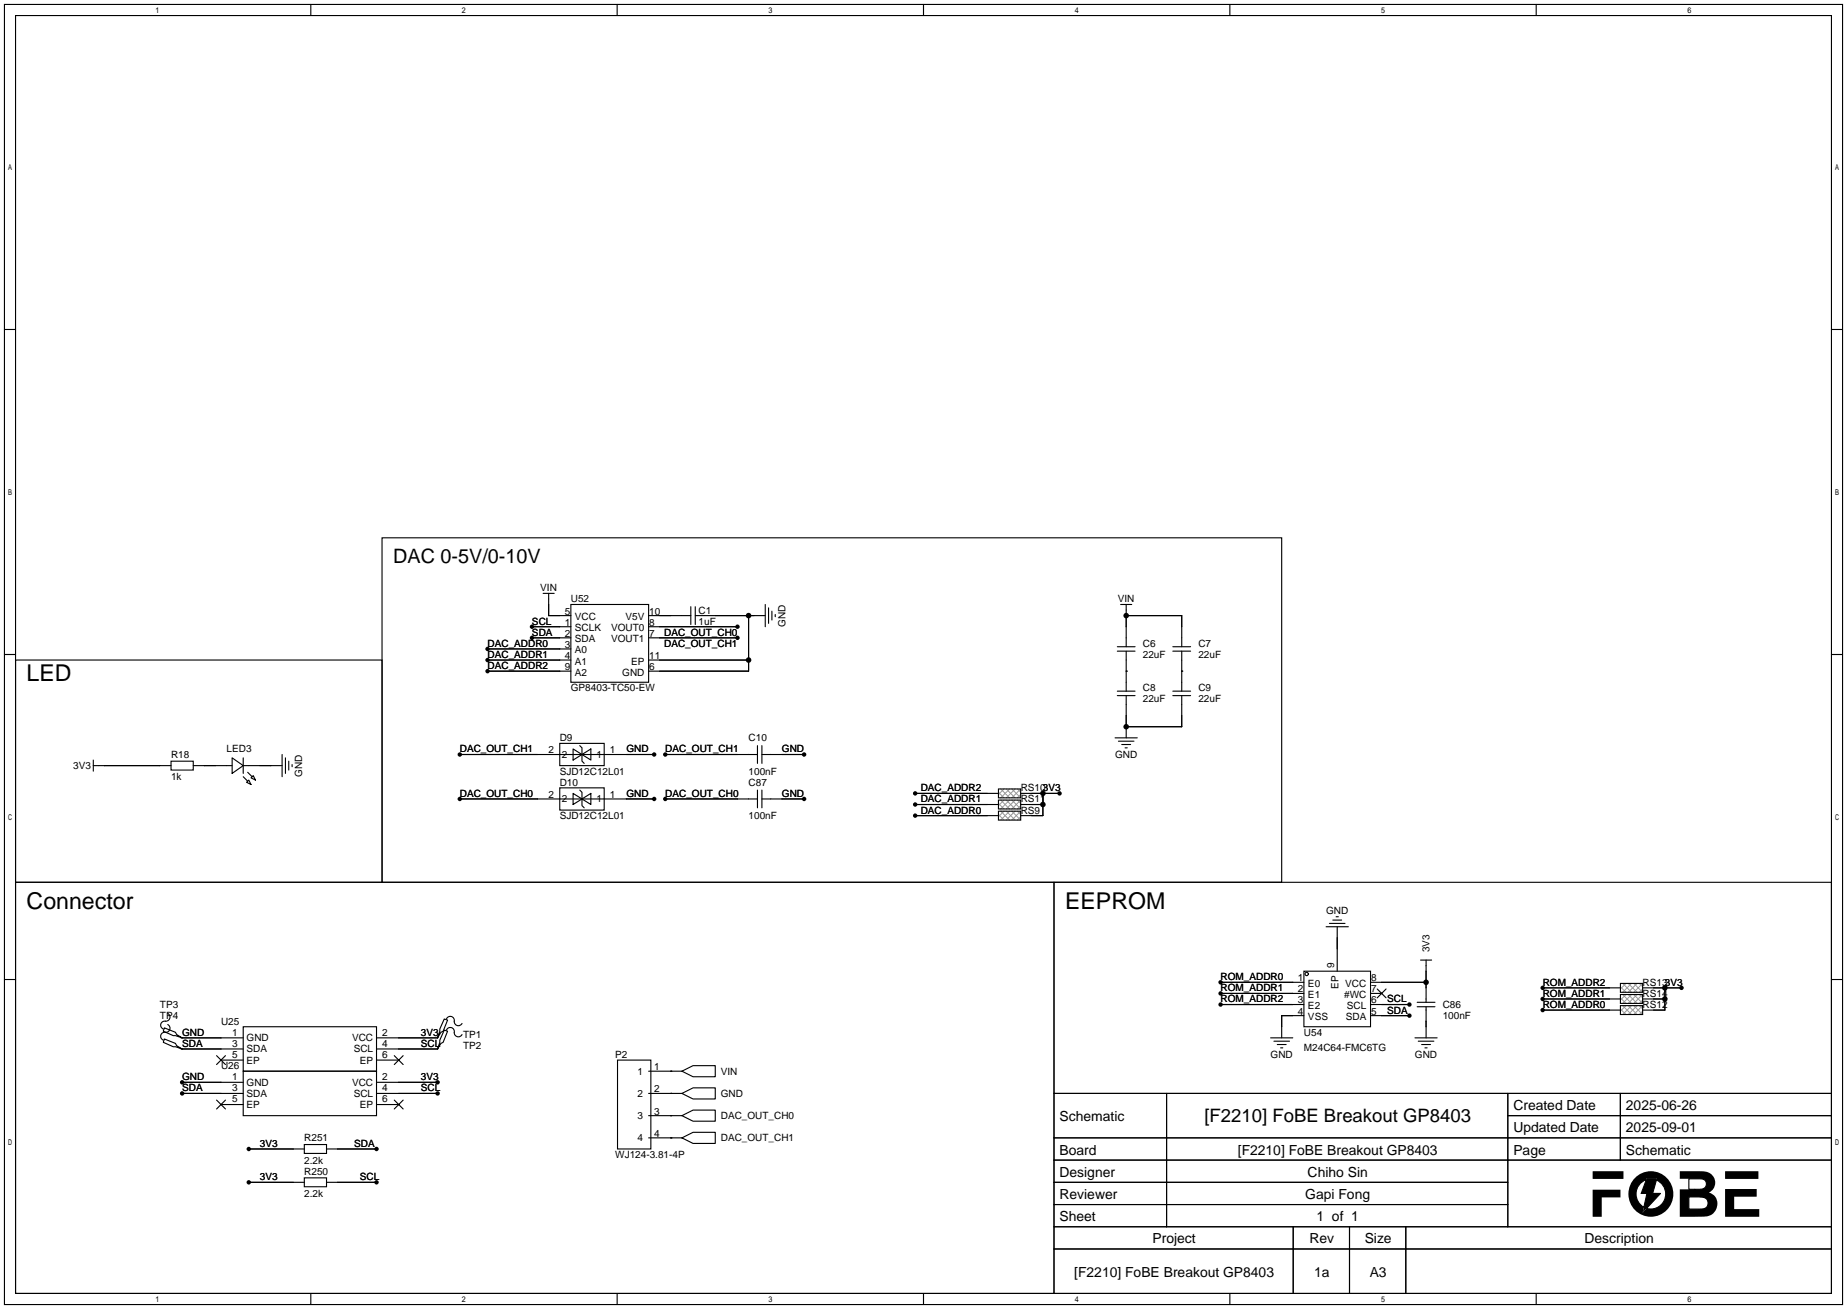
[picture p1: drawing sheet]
<svg xmlns="http://www.w3.org/2000/svg" width="422mm" height="299mm" viewBox="0 0 422 299" stroke-linecap="round" stroke-linejoin="round" font-family="sans-serif">
<g fill="#000">
<path d="M364.2 271.9h6.4v1.8h-4.3v4.4h-2.1zM364.2 267.7h7.1v1.8h-7.1zM376.7 269.3h2.2l-.9 3.5h1.8l-4.1 4.4 1-4.4h-1.4zM394.5 271.8h7.3v1.7h-5.2v2.9h5.7v1.7h-7.8zM394.5 267.7h7.6v1.8h-7.6z"/>
<path d="M372.4 272.9a5.2 5.2 0 0 0 10.3 0 5.2 5.2 0 0 0-10.3 0zM375 270.6l1.5-1 .2-.3h2.2l-.1 .4a3.4 3.4 0 0 1 2 4.3 3.4 3.4 0 0 1-4.2 2.2l-.9 1 .2-1.2a3.5 3.5 0 0 1-.9-5.4z"/>
<path d="M384.2 267.7v1.7l4.4 .1a1.26 1.26 0 0 1 1.6 1.2 1.26 1.26 0 0 1-1.6 1.1l-4.4 .1v6.2h3.5a7.2 7.2 0 0 0 3.9-.5 2.97 2.97 0 0 0 .7-4.1l-.5-.4-1-.5a2.6 2.6 0 0 0 1.3-3.2 2.6 2.6 0 0 0-3-1.7zM386.2 273.6h1.7a2.43 2.43 0 0 1 2.6 .9v1.2l-.6 .5-3.7 .2z"/>
<circle cx="111.5" cy="150.9" r=".51"/>
<circle cx="111.5" cy="148.3" r=".51"/>
<circle cx="111.5" cy="153.4" r=".51"/>
<circle cx="121.7" cy="145.8" r=".51"/>
<circle cx="121.7" cy="143.3" r=".51"/>
<circle cx="168.7" cy="145.8" r=".51"/>
<circle cx="168.7" cy="143.3" r=".51"/>
<circle cx="171.2" cy="150.9" r=".63"/>
<circle cx="171.2" cy="140.7" r=".63"/>
<circle cx="257.6" cy="140.7" r=".63"/>
<circle cx="105.2" cy="172.5" r=".51"/>
<circle cx="149.6" cy="172.5" r=".51"/>
<circle cx="152.1" cy="172.5" r=".51"/>
<circle cx="183.9" cy="172.5" r=".51"/>
<circle cx="257.6" cy="166.1" r=".63"/>
<circle cx="105.2" cy="182.6" r=".51"/>
<circle cx="149.6" cy="182.6" r=".51"/>
<circle cx="152.1" cy="182.6" r=".51"/>
<circle cx="183.9" cy="182.6" r=".51"/>
<circle cx="209.3" cy="183.9" r=".51"/>
<circle cx="209.3" cy="186.4" r=".51"/>
<circle cx="209.3" cy="181.4" r=".51"/>
<circle cx="238.5" cy="181.4" r=".63"/>
<circle cx="238.5" cy="183.9" r=".63"/>
<circle cx="242.3" cy="181.4" r=".51"/>
<circle cx="279.1" cy="227.1" r=".51"/>
<circle cx="279.1" cy="229.6" r=".51"/>
<circle cx="279.1" cy="224.5" r=".51"/>
<circle cx="322.3" cy="229.6" r=".51"/>
<circle cx="322.3" cy="232.2" r=".51"/>
<circle cx="326.1" cy="224.5" r=".63"/>
<circle cx="352.8" cy="225.8" r=".51"/>
<circle cx="352.8" cy="228.3" r=".51"/>
<circle cx="352.8" cy="230.9" r=".51"/>
<circle cx="380.7" cy="225.8" r=".63"/>
<circle cx="380.7" cy="228.3" r=".63"/>
<circle cx="384.6" cy="225.8" r=".51"/>
<circle cx="41.7" cy="247.4" r=".51"/>
<circle cx="41.7" cy="249.9" r=".51"/>
<circle cx="100.1" cy="247.4" r=".51"/>
<circle cx="100.1" cy="249.9" r=".51"/>
<circle cx="56.9" cy="262.6" r=".51"/>
<circle cx="56.9" cy="270.3" r=".51"/>
<circle cx="86.1" cy="262.6" r=".51"/>
<circle cx="86.1" cy="270.3" r=".51"/>
</g>
<g fill="none" stroke="#000" stroke-width=".25">
<path d="M1 1h420.4v297.2h-420.4zM3.6 3.6h415.2v292.1h-415.2zM71.1 1v2.6M141.1 1v2.6M211.2 1v2.6M281.3 1v2.6M351.3 1v2.6M1 75.3h2.6M418.8 75.3h2.6M87.4 122.9h205.7v78.8h-205.7zM124.2 135.6h2.5M125.5 135.6v5.1h5.1"/>
<path d="M130.6 138.2h17.7v17.8h-17.7zM158 138.7v4M159 138.7v4M175 138.2v5.1M175.8 138.9v3.6M176.5 139.7v2M256.3 138.2h2.5M257.6 138.2v9.6M1 149.6h2.6M3.6 150.9h83.8v50.8h-83.8zM111.5 153.4h19.1M111.5 150.9h19.1"/>
<path d="M111.5 148.3h19.1M121.7 143.3h8.9M121.7 145.8h8.9M148.3 140.7h9.7M148.3 143.3h20.4M148.3 145.8h20.4M148.3 150.9h22.9M159 140.7h16M171.2 140.7v12.7h-22.9M177.3 140.5v.5M255.5 148.8h4.1M255.5 147.8h4.1"/>
<path d="M255.5 159h4.1M255.5 158h4.1M257.6 153.4h.1M257.6 148.8v9.2M257.6 159v9.7M257.6 140.7h12.7v7.1M268.2 148.8h4.1M268.2 147.8h4.1M268.2 159h4.1M268.2 158h4.1M270.3 153.4h.1M270.3 148.8v9.2"/>
<path d="M270.3 159v7.1h-12.7M418.8 149.6h2.6M21.3 175h17.8M21.3 173.7v2.6M39.1 174h5.1v2h-5.1zM44.2 175h8.9M53.1 173.2l2.5 1.8-2.5 1.8zM55.6 175h8.9M55.6 177.5l1 1.1M55.6 173.2v3.6M56.4 178.8l.5-.5 .5 1zM56.6 176.5l1.1 1"/>
<path d="M57.4 177.8l.5-.5 .5 1zM64.5 172.5v5M65.3 173.2v3.6M66 174v2M66.8 174.8v.5M105.2 172.5h44.4M128 169.9h10.2v5.1h-10.2zM131.1 171.2l2 1.3-2 1.2zM132.6 170.4l.5 .5v3.1l.5 .5M133.1 172.5l2-1.3v2.5zM152.1 172.5h21.1M173.2 170.4v4.1"/>
<path d="M174.2 170.4v4.1M174.2 172.5h9.7M255 168.7h5.1M255.8 169.4h3.5M256.5 170.2h2.1M257.3 170.9h.5M105.2 182.6h44.4M128 180.1h10.2v5.1h-10.2zM131.1 181.4l2 1.2-2 1.3zM132.6 180.6l.5 .5v3l.5 .6M133.1 182.6l2-1.2v2.5zM152.1 182.6h21.1"/>
<path d="M173.2 180.6v4.1M174.2 180.6v4.1M174.2 182.6h9.7M209.3 181.4h19M209.3 183.9h19M209.3 186.4h19M228.3 180.3h5.1v2.1h-5.1zM228.3 185.4h5.1v2.1h-5.1zM228.3 182.9h5.1v2h-5.1zM233.4 181.4h8.9M233.4 183.9h5.1M238.5 181.4v5h-5.1"/>
<path d="M3.6 201.7h237.4v94h-237.4zM241 201.7h177.8v48.2h-177.8zM303.3 211.8h5.1M304 211.1h3.6M304.8 210.3h2M305.6 209.5h.5M305.8 211.8v10.2M324.9 219.5h2.5M326.1 219.5v9.6M1 223.9h2.6M37.6 234.9l2.5 1.1 .3 .5 1.3 .7-1.6-.5h-.5l-2.3-1zM37.6 237.5l2.5 1 .3 .5 1.3 .8-1.6-.5h-.5l-2.3-1z"/>
<path d="M38.4 231.6a.98 .98 0 0 1 .4 1.3 .98 .98 0 0 1-1.3 .5 .93 .93 0 0 0-.8 .8 .93 .93 0 0 0 .6 1M38.4 234.2a.98 .98 0 0 1 .4 1.3 .98 .98 0 0 1-1.3 .5 .93 .93 0 0 0-.8 .8 .93 .93 0 0 0 .6 .9M41.4 237.2h14.2M41.4 239.8h14.2M55.6 234.7h30.5v10.2h-30.5zM86.1 237.2h14M86.1 239.8h14M100.1 237v.2M100.1 239.5v.3M101.6 232.9l.8 .3-1.1 2.5-.5 .3-.7 1.2 .5-1.5v-.5zM101.6 235.5l.8 .2-1.1 2.6-.5 .2-.7 1.3 .5-1.5v-.6zM102.1 232.9a.93 .93 0 0 1 1.1-.5 .93 .93 0 0 1 .7 1 .94 .94 0 0 0 .7 1 .94 .94 0 0 0 1.1-.5"/>
<path d="M102.1 235.5a.93 .93 0 0 1 1.1-.6 .93 .93 0 0 1 .7 1.1 .94 .94 0 0 0 .7 1 .94 .94 0 0 0 1.1-.5M279.1 224.5h19.1M279.1 227.1h19.1M279.1 229.6h19.1M290.6 237.2h5.1M291.3 238h3.6M292.1 238.8h2M292.9 239.5h.5M298.2 222h15.2v12.7h-15.2zM298.2 232.2h-5.1v5M313.4 224.5h12.7M313.4 227.1h2.6"/>
<path d="M313.4 229.6h8.9M313.4 232.2h8.9M315 226.1l2 2M317 226.1l-2 2M323.6 237.2h5.1M324.1 230.1h4.1M324.1 229.1h4.1M324.4 238h3.5M325.1 238.8h2.1M325.9 239.5h.5M326.1 230.1v7.1M352.8 225.8h17.8"/>
<path d="M352.8 228.3h17.8M352.8 230.9h17.8M370.6 229.9h5.1v2h-5.1zM370.6 227.3h5.1v2.1h-5.1zM370.6 224.8h5.1v2h-5.1zM375.7 225.8h8.9M375.7 228.3h5M380.7 225.8v5.1h-5M418.8 223.9h2.6M41.7 249.9h13.9M41.7 247.4h13.9M49.5 241.3l2.1 2"/>
<path d="M49.5 251.5l2.1 2M50.5 242.3h5.1M50.5 252.5h5.1M51.6 241.3l-2.1 2M51.6 251.5l-2.1 2M55.6 244.9h30.5v10.1h-30.5zM86.1 249.9h14M86.1 242.3h5.1M86.1 247.4h14M86.1 252.5h5.1M90.2 241.3l2 2M90.2 251.5l2 2"/>
<path d="M92.2 241.3l-2 2M92.2 251.5l-2 2M141.2 242.3h7.6v20.3h-7.6zM148.3 249.9h7.7M148.3 255h7.7M148.3 244.9h7.7M153.4 255h.1M153.4 249.9h.1M153.4 244.9h.1M156 255l2.5-1.3h5.1v2.6h-5.1zM156 249.9l2.5-1.2h5.1v2.5h-5.1zM156 244.9l2.5-1.3h5.1v2.5h-5.1z"/>
<path d="M241 249.9h177.8v45.8h-177.8zM266.8 249.9v30.5M344.8 249.9v30.5M344.8 255h74M370.6 249.9v15.3M56.9 270.3h12.7M56.9 262.6h12.7M69.6 269.2h5.1v2.1h-5.1zM69.6 261.6h5.1v2.1h-5.1zM74.7 270.3h11.4M74.7 262.6h11.4M148.3 260.1h7.7"/>
<path d="M153.4 260.1h.1M156 260.1l2.5-1.3h5.1v2.6h-5.1zM241 260.1h177.8M241 265.2h177.8M241 270.3h103.8M241 275.3h103.8M375 270.6l1.5-.9-1.2 3.1h1.3l-.7 3.2a3.5 3.5 0 0 1-.9-5.4zM378.8 269.7a3.4 3.4 0 0 1 2 4.3 3.4 3.4 0 0 1-4.2 2.2l3.2-3.4h-1.8zM386.2 273.6h3.1a1.36 1.36 0 0 1 1.3 1.5 1.36 1.36 0 0 1-1.5 1.3h-2.9zM386.2 269.4l2.4 .1a1.26 1.26 0 0 1 1.6 1.2 1.26 1.26 0 0 1-1.6 1.1l-2.4 .1zM71.1 295.7v2.5M141.1 295.7v2.5"/>
<path d="M211.2 295.7v2.5M241 280.4h177.8M241 285.5h177.8M281.3 295.7v2.5M295.8 280.4v15.3M308.6 280.4v15.3M321.5 280.4v15.3M351.3 295.7v2.5"/>
<circle cx="298.8" cy="222.6" r=".38"/>
</g>
<g fill="none" stroke="#999" stroke-width=".23">
<path d="M228.3 181.1l1.3 1.3M228.3 186.2l1.3 1.3M228.3 183.6l1.3 1.3M228.9 180.3l2 2.1M228.9 185.4l2 2.1M228.9 182.9l2 2M229.6 180.3l-1.3 1.3M229.6 182.9l-1.3 1.2M229.6 185.4l-1.3 1.3M230.1 182.9l2.1 2M230.1 180.3l2.1 2.1M230.1 185.4l2.1 2.1"/>
<path d="M230.9 180.3l-2 2.1M230.9 182.9l-2 2M230.9 185.4l-2 2.1M231.4 182.9l2 2M231.4 180.3l2 2.1M231.4 185.4l2 2.1M232.2 180.3l-2.1 2.1M232.2 182.9l-2.1 2M232.2 185.4l-2.1 2.1M232.7 185.4l.7 .8M232.7 182.9l.7 .7M232.7 180.3l.7 .8"/>
<path d="M233.4 180.3l-2 2.1M233.4 181.6l-.7 .8M233.4 182.9l-2 2M233.4 184.1l-.7 .8M233.4 185.4l-2 2.1M233.4 186.7l-.7 .8M370.6 230.6l1.3 1.3M370.6 228.1l1.3 1.3M370.6 225.6l1.3 1.2M371.1 229.9l2 2M371.1 227.3l2 2.1M371.1 224.8l2 2"/>
<path d="M371.9 229.9l-1.3 1.2M371.9 227.3l-1.3 1.3M371.9 224.8l-1.3 1.3M372.4 229.9l2 2M372.4 227.3l2 2.1M372.4 224.8l2 2M373.1 229.9l-2 2M373.1 227.3l-2 2.1M373.1 224.8l-2 2M373.6 229.9l2.1 2M373.6 227.3l2.1 2.1M373.6 224.8l2.1 2"/>
<path d="M374.4 227.3l-2 2.1M374.4 229.9l-2 2M374.4 224.8l-2 2M374.9 229.9l.8 .7M374.9 227.3l.8 .8M374.9 224.8l.8 .8M375.7 226.1l-.8 .7M375.7 227.3l-2.1 2.1M375.7 228.6l-.8 .8M375.7 229.9l-2.1 2M375.7 231.1l-.8 .8M375.7 224.8l-2.1 2"/>
</g>
<g font-size="5.3">
<text x="6.1" y="155.6">LED</text>
<text x="6.1" y="207.7">Connector</text>
<text x="243.6" y="207.7">EEPROM</text>
</g>
<text font-size="4.5" x="89.9" y="128.7">DAC 0-5V/0-10V</text>
<text font-size="4.2" x="275.5" y="256.5">[F2210] FoBE Breakout GP8403</text>
<g font-size="3.2">
<text x="242.3" y="256.3">Schematic</text>
<text x="346.1" y="253.7">Created Date</text>
<text x="371.8" y="253.7">2025-06-26</text>
<text x="242.3" y="263.9">Board</text>
<text x="283.1" y="263.9">[F2210] FoBE Breakout GP8403</text>
<text x="346.1" y="258.8">Updated Date</text>
<text x="346.1" y="263.9">Page</text>
<text x="371.8" y="258.8">2025-09-01</text>
<text x="371.8" y="263.9">Schematic</text>
<text x="242.3" y="269">Designer</text>
<text x="299.1" y="269">Chiho Sin</text>
<text x="242.3" y="274.1">Reviewer</text>
<text x="298.5" y="274.1">Gapi Fong</text>
<text x="242.3" y="279.1">Sheet</text>
<text x="301.1" y="279.1">1 of 1</text>
<text x="263.6" y="284.2">Project</text>
<text x="299.5" y="284.2">Rev</text>
<text x="312.1" y="284.2">Size</text>
<text x="362.4" y="284.2">Description</text>
<text x="245.7" y="291.8">[F2210] FoBE Breakout GP8403</text>
<text x="300.6" y="291.8">1a</text>
<text x="313.2" y="291.8">A3</text>
</g>
<g font-size="2.3">
<text x="123.6" y="135.2">VIN</text>
<text x="130.6" y="137.7">U52</text>
<text x="255.7" y="137.7">VIN</text>
<text x="121.7" y="142.8">SCL</text>
<text x="129.2" y="140.5">5</text>
<text x="129.2" y="143">1</text>
<text x="131.5" y="141.7">VCC</text>
<text x="143.1" y="141.7">V5V</text>
<text x="148.5" y="140.5">10</text>
<text x="148.5" y="143">8</text>
<text x="159.8" y="140.2">C1</text>
<text x="159.8" y="142.8">1uF</text>
<text x="179.6" y="143.3" transform="rotate(-90 179.6 143.3)">GND</text>
<text x="111.5" y="147.9">DAC_ADDR0</text>
<text x="121.7" y="145.3">SDA</text>
<text x="129.2" y="148.1">3</text>
<text x="129.2" y="145.5">2</text>
<text x="131.5" y="149.4">A0</text>
<text x="131.5" y="146.8">SDA</text>
<text x="131.5" y="144.3">SCLK</text>
<text x="139.8" y="144.3">VOUT0</text>
<text x="139.8" y="146.8">VOUT1</text>
<text x="148.5" y="145.5">7</text>
<text x="151.9" y="145.3">DAC_OUT_CH0</text>
<text x="151.9" y="147.9">DAC_OUT_CH1</text>
<text x="261.4" y="147.9">C6</text>
<text x="274.1" y="147.9">C7</text>
<text x="111.5" y="150.4">DAC_ADDR1</text>
<text x="111.5" y="152.9">DAC_ADDR2</text>
<text x="129.2" y="153.2">9</text>
<text x="129.2" y="150.6">4</text>
<text x="131.5" y="154.4">A2</text>
<text x="131.5" y="151.9">A1</text>
<text x="142.3" y="154.4">GND</text>
<text x="144.3" y="151.9">EP</text>
<text x="148.5" y="153.2">6</text>
<text x="148.5" y="150.6">11</text>
<text x="261.4" y="150.4">22uF</text>
<text x="274.1" y="150.4">22uF</text>
<text x="130.6" y="158">GP8403-TC50-EW</text>
<text x="261.4" y="158">C8</text>
<text x="261.4" y="160.6">22uF</text>
<text x="274.1" y="158">C9</text>
<text x="274.1" y="160.6">22uF</text>
<text x="39.1" y="173.3">R18</text>
<text x="51.8" y="172">LED3</text>
<text x="105.2" y="172">DAC_OUT_CH1</text>
<text x="125.5" y="172.2">2</text>
<text x="128" y="169.4">D9</text>
<text x="128.5" y="173.2">2</text>
<text x="136.4" y="173.2">1</text>
<text x="139.4" y="172.2">1</text>
<text x="143.3" y="172">GND</text>
<text x="152.1" y="172">DAC_OUT_CH1</text>
<text x="171.2" y="169.4">C10</text>
<text x="178.8" y="172">GND</text>
<text x="255" y="173.3">GND</text>
<text x="16.8" y="175.8">3V3</text>
<text x="39.1" y="178.3">1k</text>
<text x="69.1" y="177.5" transform="rotate(-90 69.1 177.5)">GND</text>
<text x="128" y="177.1">SJD12C12L01</text>
<text x="128" y="179.6">D10</text>
<text x="171.2" y="177.1">100nF</text>
<text x="171.2" y="179.6">C87</text>
<text x="105.2" y="182.1">DAC_OUT_CH0</text>
<text x="125.5" y="182.4">2</text>
<text x="128.5" y="183.4">2</text>
<text x="136.4" y="183.4">1</text>
<text x="139.4" y="182.4">1</text>
<text x="143.3" y="182.1">GND</text>
<text x="152.1" y="182.1">DAC_OUT_CH0</text>
<text x="178.8" y="182.1">GND</text>
<text x="210.6" y="180.9">DAC_ADDR2</text>
<text x="210.6" y="183.4">DAC_ADDR1</text>
<text x="210.6" y="186">DAC_ADDR0</text>
<text x="233.4" y="180.9">RS103V3</text>
<text x="233.4" y="186">RS9</text>
<text x="233.4" y="183.4">RS11</text>
<text x="128" y="187.2">SJD12C12L01</text>
<text x="171.2" y="187.2">100nF</text>
<text x="303.3" y="208.8">GND</text>
<text x="305.1" y="221.2" transform="rotate(-90 305.1 221.2)">9</text>
<text x="326.9" y="217.7" transform="rotate(-90 326.9 217.7)">3V3</text>
<text x="279.1" y="224.1">ROM_ADDR0</text>
<text x="279.1" y="226.6">ROM_ADDR1</text>
<text x="296.8" y="224.3">1</text>
<text x="296.8" y="226.8">2</text>
<text x="299.1" y="225.6">E0</text>
<text x="306.1" y="226" transform="rotate(-90 306.1 226)">EP</text>
<text x="307.7" y="225.6">VCC</text>
<text x="313.6" y="226.8">7</text>
<text x="313.6" y="224.3">8</text>
<text x="352.8" y="225.3">ROM_ADDR2</text>
<text x="352.8" y="227.9">ROM_ADDR1</text>
<text x="375.7" y="227.9">RS14</text>
<text x="375.7" y="225.3">RS133V3</text>
<text x="36.6" y="230.4">TP3</text>
<text x="36.6" y="232.9">TP4</text>
<text x="279.1" y="229.1">ROM_ADDR2</text>
<text x="296.8" y="229.4">3</text>
<text x="296.8" y="231.9">4</text>
<text x="299.1" y="228.1">E1</text>
<text x="299.1" y="230.6">E2</text>
<text x="299.1" y="233.2">VSS</text>
<text x="307.4" y="228.1">#WC</text>
<text x="307.8" y="233.2">SDA</text>
<text x="308" y="230.6">SCL</text>
<text x="313.6" y="231.9">5</text>
<text x="313.6" y="229.4">6</text>
<text x="317.2" y="231.7">SDA</text>
<text x="317.2" y="229.1">SCL</text>
<text x="329.9" y="230.4">C86</text>
<text x="329.9" y="232.9">100nF</text>
<text x="352.8" y="230.4">ROM_ADDR0</text>
<text x="375.7" y="230.4">RS12</text>
<text x="41.7" y="239.3">SDA</text>
<text x="41.7" y="236.8">GND</text>
<text x="50.5" y="234.2">U25</text>
<text x="53.1" y="239.3">3</text>
<text x="53.1" y="236.8">1</text>
<text x="56.4" y="238">GND</text>
<text x="80.5" y="238">VCC</text>
<text x="87.4" y="239.3">4</text>
<text x="87.4" y="236.8">2</text>
<text x="96.3" y="236.8">3V3</text>
<text x="96.3" y="239.3">SCL</text>
<text x="105.9" y="237.3">TP1</text>
<text x="105.9" y="239.8">TP2</text>
<text x="298.2" y="236.8">U54</text>
<text x="50.5" y="244.4">U26</text>
<text x="53.1" y="241.8">5</text>
<text x="56.4" y="243.1">EP</text>
<text x="56.4" y="240.6">SDA</text>
<text x="80.9" y="240.6">SCL</text>
<text x="82.3" y="243.1">EP</text>
<text x="87.4" y="241.8">6</text>
<text x="140.7" y="241.8">P2</text>
<text x="145.8" y="245.6">1</text>
<text x="149.6" y="244.6">1</text>
<text x="164.8" y="245.6">VIN</text>
<text x="290.6" y="241.8">GND</text>
<text x="298.2" y="240.3">M24C64-FMC6TG</text>
<text x="323.6" y="241.8">GND</text>
<text x="41.7" y="249.5">SDA</text>
<text x="41.7" y="246.9">GND</text>
<text x="53.1" y="252">5</text>
<text x="53.1" y="249.5">3</text>
<text x="53.1" y="246.9">1</text>
<text x="56.4" y="250.7">SDA</text>
<text x="56.4" y="248.2">GND</text>
<text x="80.5" y="248.2">VCC</text>
<text x="80.9" y="250.7">SCL</text>
<text x="87.4" y="252">6</text>
<text x="87.4" y="249.5">4</text>
<text x="87.4" y="246.9">2</text>
<text x="96.3" y="246.9">3V3</text>
<text x="96.3" y="249.5">SCL</text>
<text x="145.8" y="250.7">2</text>
<text x="149.6" y="249.7">2</text>
<text x="164.8" y="250.7">GND</text>
<text x="56.4" y="253.3">EP</text>
<text x="82.3" y="253.3">EP</text>
<text x="145.8" y="255.8">3</text>
<text x="149.6" y="254.8">3</text>
<text x="164.8" y="255.8">DAC_OUT_CH0</text>
<text x="59.4" y="262.2">3V3</text>
<text x="69.6" y="260.9">R251</text>
<text x="81" y="262.2">SDA</text>
<text x="145.8" y="260.9">4</text>
<text x="149.6" y="259.8">4</text>
<text x="164.8" y="260.9">DAC_OUT_CH1</text>
<text x="59.4" y="269.8">3V3</text>
<text x="69.6" y="268.5">R250</text>
<text x="69.6" y="266">2.2k</text>
<text x="82.3" y="269.8">SCL</text>
<text x="140.7" y="264.7">WJ124-3.81-4P</text>
<text x="69.6" y="273.6">2.2k</text>
</g>
</svg>
